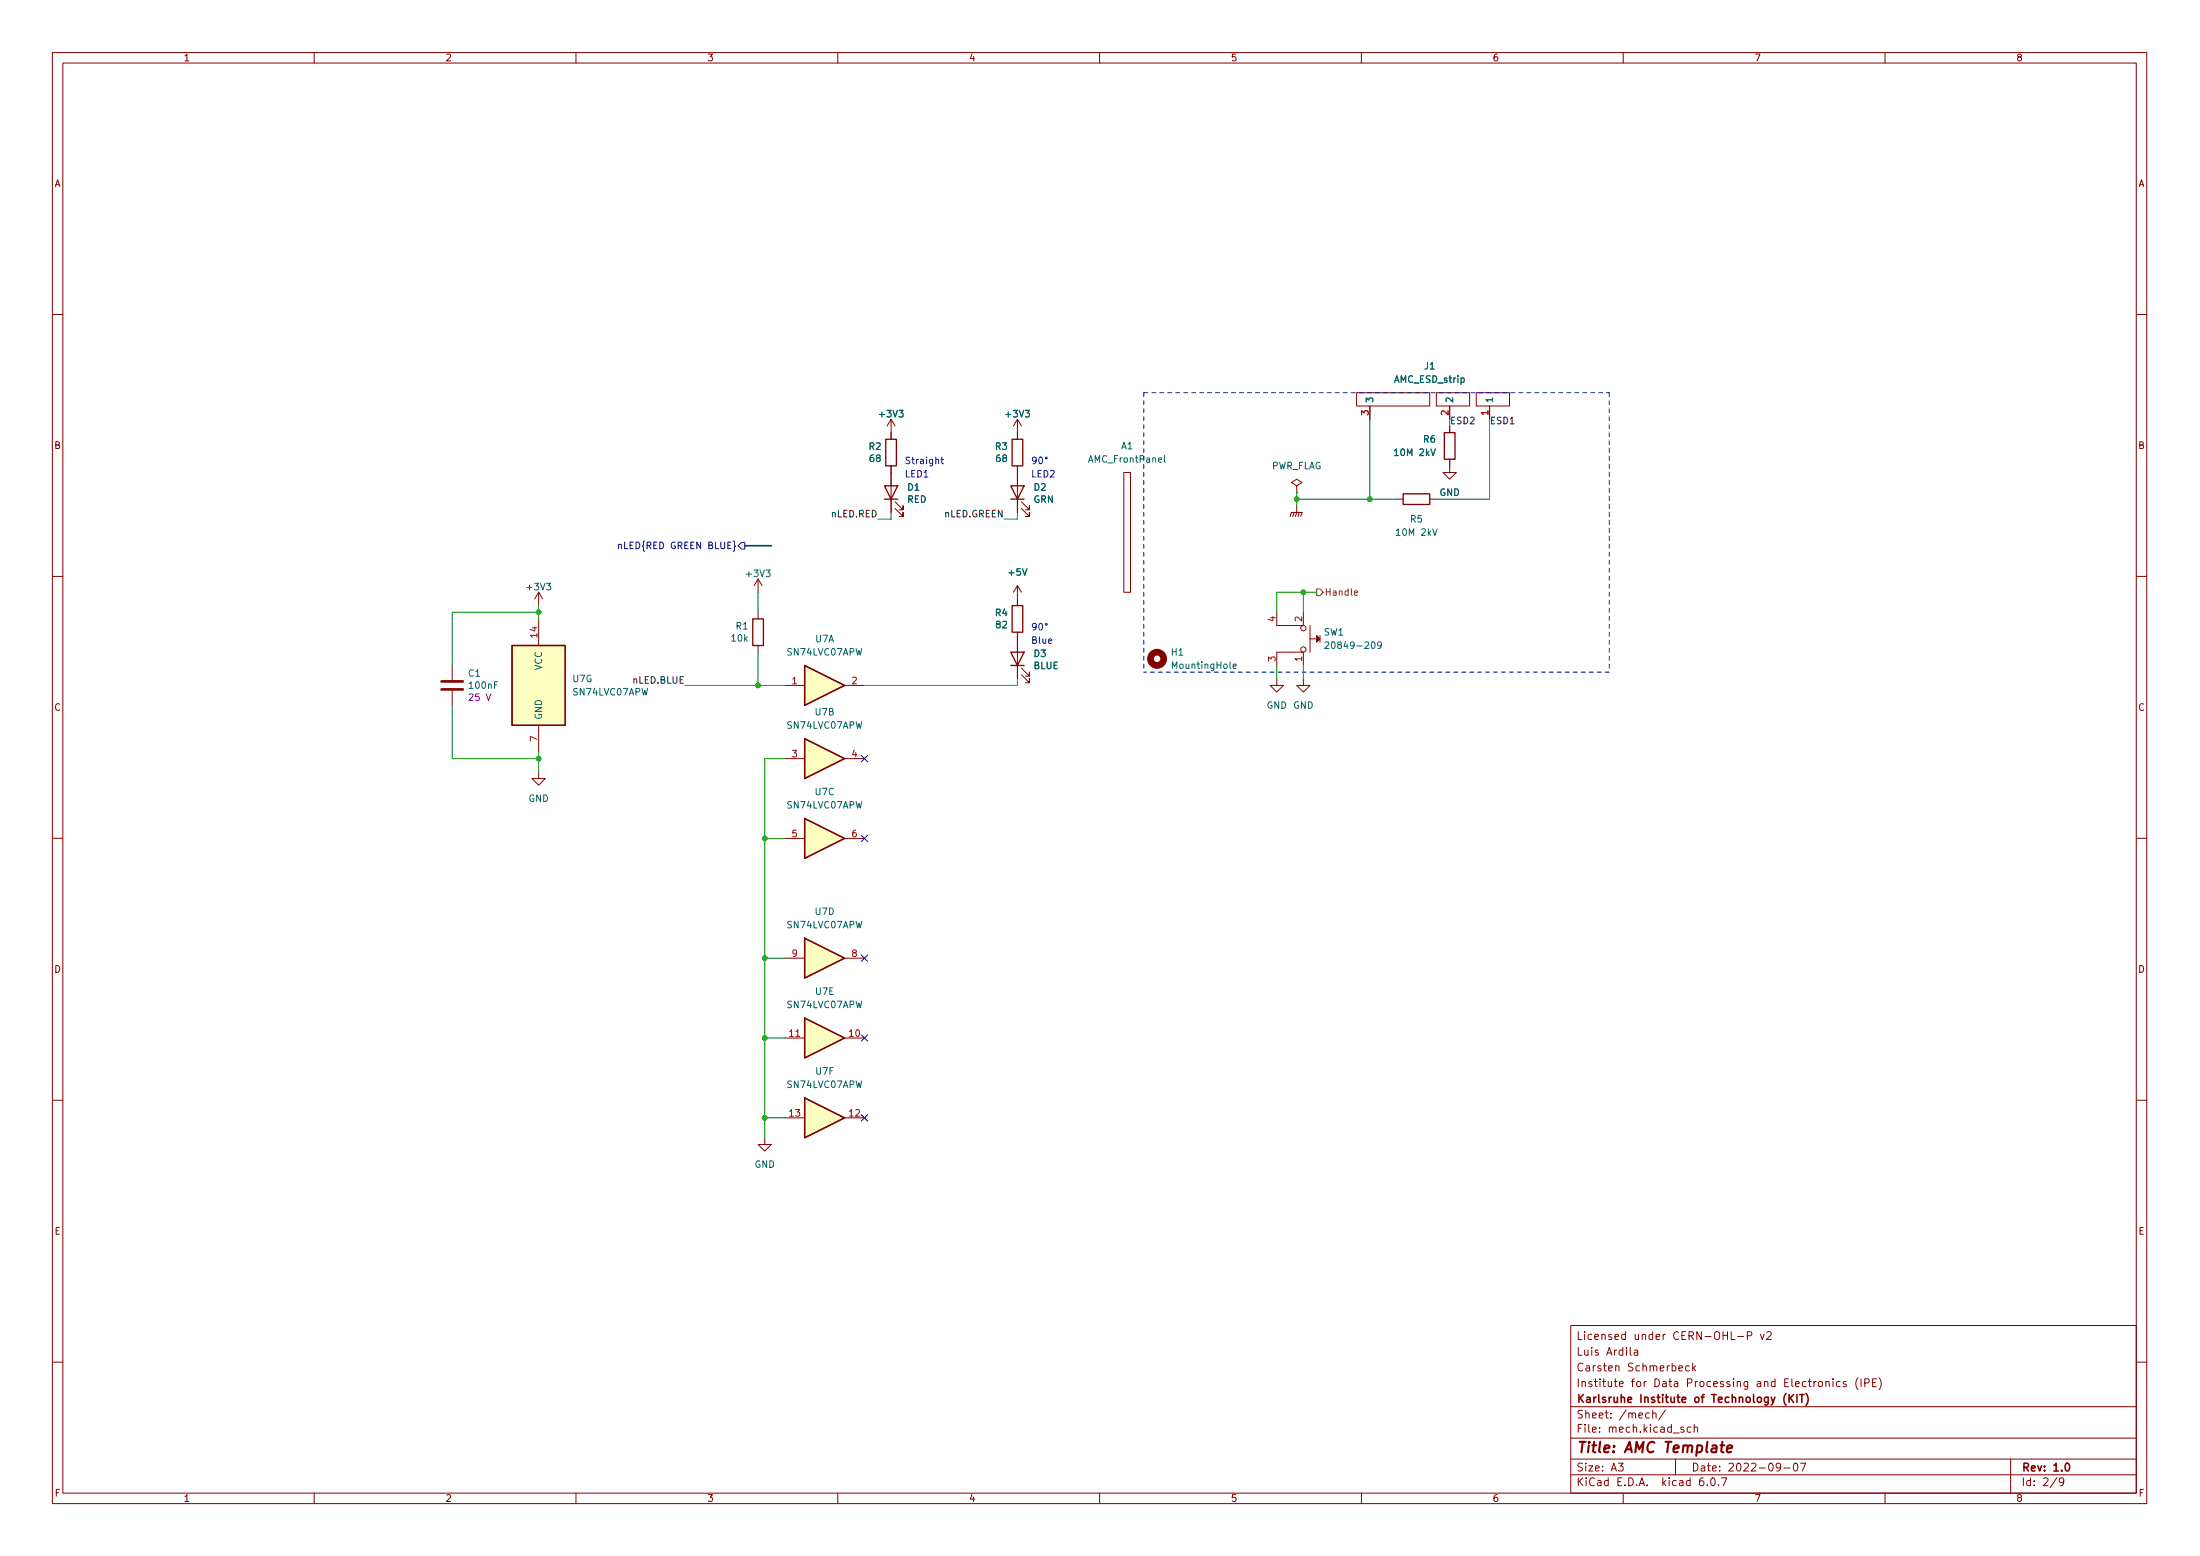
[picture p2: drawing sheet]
<svg xmlns="http://www.w3.org/2000/svg" width="420mm" height="297mm" viewBox="0 0 420 297" stroke-linecap="round" stroke-linejoin="round" font-family="sans-serif">
<g fill="none" stroke="#840000" stroke-width=".19">
<path d="M10 10h400v277h-400zM12 12h396v273h-396zM60 10v2M110 10v2M160 10v2M210 10v2M260 10v2M310 10v2M360 10v2M10 60h2M259.1 75h13.9v2.5h-13.9zM261.6 77.5v2.5"/>
<path d="M274.3 75h6.4v2.5h-6.4zM276.9 77.5v2.5M281.9 75h6.4v2.5h-6.4zM284.5 77.5v2.5M408 60h2M170.2 80v3.9M170.2 88.9v8.9M170.2 80l-.8 1.3M170.2 80l.7 1.3M170.9 97.1l1.6 1.5v-.8v.8h-.8M170.9 95.8l1.6 1.5v-.7v.7h-.8M194.3 80v3.9"/>
<path d="M194.3 88.9v8.9M194.3 80l-.8 1.3M194.3 80l.8 1.3M195.1 97.1l1.5 1.5v-.8v.8h-.8M195.1 95.8l1.5 1.5v-.7v.7h-.8M214.6 90.2h1.3v22.9h-1.3zM247.6 92.7l1.1-.6-1.1-.6-1 .6 1 .6v1.3M247.6 94h.1M247.6 96.6v1.2M257.8 83.9h.1M266.7 95.3h1.3M273 95.3h1.3"/>
<path d="M276.9 87.7v2.5h1.2l-1.2 1.3-1.3-1.3h1.3M276.9 81.3v1.3M10 110h2M102.9 113.1l-.8 1.2M102.9 113.1v2.5M102.9 118.1v5.1M102.9 113.1l.7 1.2M144.8 110.5l-.8 1.3M144.8 110.5v2.6M144.8 116.9v1.2M144.8 110.5l.7 1.3M194.3 111.8v3.8"/>
<path d="M194.3 111.8l-.8 1.3M194.3 111.8l.8 1.3M243.8 116.9v2.5h5.1v-2.5M250.2 119.4v5.1M408 110h2M86.4 127v2.8M86.4 131.9v2.8M102.9 138.5v5M144.8 123.2v1.3M149.9 130.8h3.8M161.3 130.8h3.8M194.3 120.7v8.9"/>
<path d="M195.1 128.8l1.5 1.5v-.7v.7h-.8M195.1 127.5l1.5 1.6v-.8v.8h-.8M243.8 129.6v1.2h1.3l-1.3 1.3-1.2-1.3h1.2M243.8 127v-2.5h5.1v2.5M248.9 129.6v1.2h1.3l-1.3 1.3-1.3-1.3h1.3M250.2 122h1.8M252.1 121.3v1.3M102.9 147.4v1.2h1.2l-1.2 1.3-1.3-1.3h1.3M149.9 144.8h3.8M161.3 144.8h3.8M10 160h2M149.9 160.1h3.8"/>
<path d="M161.3 160.1h3.8M408 160h2M149.9 182.9h3.8M149.9 198.2h3.8M161.3 182.9h3.8M161.3 198.2h3.8M10 210h2M146 217.2v1.3h1.3l-1.3 1.2-1.2-1.2h1.2M149.9 213.4h3.8M161.3 213.4h3.8M408 210h2M300 253h108v32h-108z"/>
<path d="M311.4 257.2v1.3l.2 .2M312.1 257.8h.6l.1 .9M312.8 258.1h-.5a.29 .29 0 0 0-.2 .3 .29 .29 0 0 0 .2 .3l.5-.1M331.9 255.1h1.1M333.7 255l.7-.1 .2-.2-.1-.3-.2-.2h-.6v1.5M336.2 254.7l.4 1 .3-1M337.4 254.4l.6-.2 .2 .2 .1 .2-.9 1.1h.9M10 260h2M300 278.5h108M300 274.5h108M300 268.5h108M309.1 279.3h.9l-.5 .6 .4 .1v.7l-.2 .1-.6-.1"/>
<path d="M315 269.8l-.4-.1-.3 .3 .1 .6h.6M315.6 269.9l.3-.2 .3 .1 .1 .9M315.6 269.2v1.5M318.1 269.1l-1.3 2M320 278.5v3M320.6 261.2l.8-.1-.1-.3-.4-.1-.3 .2 .1 .7h.6M321.6 272.5l-.4-.1-.2 .2 .1 .2 .5 .2v.3h-.6M322.6 260.8l-.4-.1-.3 .3 .2 .6h.5M322.9 272.5l-.4-.1-.3 .3 .2 .6h.5M323.3 260.2v1.5M323.4 261.1l.4 .6M323.6 272.6l.2-.2 .3 .1 .1 .9"/>
<path d="M323.6 271.9v1.5M323.8 260.7l-.5 .6M340.1 280l-.3 .2h-.3l-.3-.2 .2-.6 .4-.1 .2 .2a.99 .99 0 0 1-.4 1.3h-.2M342.7 279.4l.2-.1a.8 .8 0 0 1 .5 .8 .8 .8 0 0 1-.5 .7 1 1 0 0 1-.2-1.4zM343.8 279.3h1.1l-.7 1.5M347.4 263.8l.4-.1 .3 .3v.4l-.3 .3-.4-.1-.1-.2zM348.7 263.9l.2-.2 .4 .1 .1 .9M348.7 263.7v1M350.1 263.2v.2M350.1 263.7v1M351.4 263.8l-.4-.1-.3 .3 .2 .6h.5M352.6 263.8l-.4-.1-.2 .2 .1 .2 .5 .2v.3h-.6"/>
<path d="M354.9 263a1.72 1.72 0 0 0 0 2.3M355.4 263.2v1.5M356.1 264l.7-.1 .2-.2-.1-.3-.2-.2h-.6v1.5M357.6 263.9h.5M358.4 263.2h-.8v1.5h.8M358.9 263a1.72 1.72 0 0 1 0 2.3M384 278.5v6.5M408 260h2M60 285v2M110 285v2M160 285v2M210 285v2"/>
<path d="M260 285v2M300 281.5h108M310 285v2M325.3 282.1a.59 .59 0 0 0-.7 .7v.5l.1 .2 .4 .1 .3-.1v-.5l-.1-.2-.4-.1-.3 .3M326.1 283.5v.1M326.8 282.3l.3-.2a.8 .8 0 0 1 .5 .8 .8 .8 0 0 1-.5 .7l-.3-.1-.1-.5zM328.2 283.5v.1M328.8 282.1h1l-.7 1.5M340.7 280.2h1.2M360 285v2M392.9 282l-1.3 2M394.1 282.8l-.3 .2h-.2l-.3-.2 .1-.6 .4-.1 .3 .2a.99 .99 0 0 1-.4 1.3h-.3"/>
<circle cx="248.9" cy="119.9" r=".51"/>
<circle cx="248.9" cy="124" r=".51"/>
</g>
<path d="M341.1 266a1.73 1.73 0 0 0 0 2.3M341.7 266.2v1.5M341.9 266.9l.6 .8M342.5 266.2l-.8 .9M343.2 266.2v1.5M343.7 266.2h.8M344.1 266.2v1.5M344.9 266a1.73 1.73 0 0 1 0 2.3M394.6 279.4l.2-.1a.8 .8 0 0 1 .5 .8 .8 .8 0 0 1-.5 .7 1 1 0 0 1-.2-1.4z" fill="none" stroke="#840000" stroke-width=".3"/>
<path d="M328.6 275.9h.7M328.9 275.2l-.2 1.8 .1 .1 .4 .1M329.8 276.6l1-.2-.1-.4-.5-.1-.3 .3-.1 .9h.8" fill="none" stroke="#840000" stroke-width=".4"/>
<g fill="none" stroke="#840000" stroke-width=".25">
<path d="M168.9 92.7h2.5l-1.2 2.6zM168.9 95.3h2.5M169.2 83.9h2v5h-2zM193 92.7h2.6l-1.3 2.6zM193 95.3h2.6M193.3 83.9h2v5h-2zM268 94.3h5v2h-5zM275.8 82.6h2.1v5.1h-2.1zM143.8 118.1h2v5.1h-2zM193.3 115.6h2v5.1h-2zM97.8 123.2h10.1v15.3h-10.1zM153.7 127l7.6 3.8-7.6 3.9z"/>
<path d="M193 124.5h2.6l-1.3 2.5zM193 127h2.6M153.7 141l7.6 3.8-7.6 3.8zM153.7 156.2l7.6 3.9-7.6 3.8zM153.7 179.1l7.6 3.8-7.6 3.8zM153.7 194.3l7.6 3.9-7.6 3.8zM153.7 209.6l7.6 3.8-7.6 3.8z"/>
</g>
<g fill="#ffffc2" stroke="#ffffc2" stroke-width=".19">
<path d="M153.7 141l7.6 3.8-7.6 3.8z"/>
<path d="M153.7 179.1l7.6 3.8-7.6 3.8z"/>
<path d="M153.7 156.2l7.6 3.9-7.6 3.8z"/>
<path d="M153.7 209.6l7.6 3.8-7.6 3.8z"/>
<path d="M153.7 194.3l7.6 3.9-7.6 3.8z"/>
<path d="M97.8 123.2h10.1v15.3h-10.1z"/>
<path d="M153.7 127l7.6 3.8-7.6 3.9z"/>
</g>
<path d="M251.5 121.3l.6 .7-.6 .6z" fill="#840000" stroke="#840000" stroke-width=".19"/>
<path d="M222.4 87v1.1l.2 .1M235.5 127.2l.6-.1v-.3h-.4l-.2 .1 .1 .7h.5M253.1 122.7l.4-.2 .3 .4-.8 .9h.8M263.8 123.1l-.2 .2h-.4l-.1-.2v-.3l.2-.3 .4 .1 .1 .2a.84 .84 0 0 1-.3 1h-.3" fill="none" stroke="#006464" stroke-width=".19"/>
<circle cx="221" cy="125.8" r="1.27" fill="none" stroke="#840000" stroke-width="1.3"/>
<path d="M246.4 98.6l.2-.8h2.1l-.3 .8M247.1 97.8l-.2 .8M247.6 97.8l-.2 .8M248.2 97.8l-.3 .8" fill="none" stroke="#840000" stroke-width=".2"/>
<path d="M84.3 131.6h4.1M84.3 130.1h4.1" fill="none" stroke="#840000" stroke-width=".51"/>
<path d="M251.5 112.4h.6l.6 .7-.6 .6h-.6zM258.7 113.2l.6-.1-.1-.2-.3-.1-.2 .2v.6h.5" fill="none" stroke="#725600" stroke-width=".19"/>
<g fill="none" stroke="#000084" stroke-width=".19">
<path d="M118.1 104l.2-.1 .3 .1 .1 .8M118.1 103.9v.9M141.6 103.5h.6v1.3h-.6l-.6-.6zM164.5 159.4l1.2 1.3M164.5 144.2l1.2 1.2M165.7 159.4l-1.2 1.3M165.7 144.2l-1.2 1.2M164.5 197.5l1.2 1.3M164.5 182.3l1.2 1.2M165.7 197.5l-1.2 1.3M165.7 182.3l-1.2 1.2M164.5 212.8l1.2 1.2"/>
<path d="M165.7 212.8l-1.2 1.2"/>
</g>
<g fill="none" stroke="#0000c2" stroke-width=".19">
<path d="M179.7 87.7h.5M179.9 87.3v1l.3 .2M197.9 87.8l-.2 .2h-.4l-.1-.2v-.3l.2-.2h.3l.2 .2a.84 .84 0 0 1-.4 1h-.2M198.5 87.4l.2-.1a.68 .68 0 0 1 .4 .6 .68 .68 0 0 1-.4 .6l-.3-.5zM197.9 119.6l-.2 .2-.4-.1-.1-.1v-.4l.2-.2h.3l.2 .2a.84 .84 0 0 1-.4 1.1h-.2M198.5 119.1l.2-.1a.68 .68 0 0 1 .4 .6 .68 .68 0 0 1-.4 .7l-.3-.5z"/>
<circle cx="199.8" cy="87.4" r=".18"/>
<circle cx="199.8" cy="119.2" r=".18"/>
</g>
<path d="M218.4 75v53.3M218.4 75h88.9M307.3 75v53.3M307.3 128.3h-88.9" fill="none" stroke="#0000c2" stroke-width=".19" stroke-dasharray=".8 .8"/>
<path d="M142.2 104.2h5.1" fill="none" stroke="#000084" stroke-width=".3"/>
<g fill="none" stroke="#009600" stroke-width=".19">
<path d="M170.2 97.8v1.3h-2.6M194.3 97.8v1.3h-2.5M247.6 95.3h19.1M247.6 94v2.6M261.6 80v15.3M284.5 80v15.3h-10.2M102.9 115.6v2.5M102.9 116.9h-16.5v10.1M144.8 113.1v3.8M248.9 113.1v3.8M251.5 113.1h-7.7v3.8M86.4 134.7v10.1h16.5"/>
<path d="M130.8 130.8h19.1M144.8 124.5v6.3M194.3 129.6v1.2h-29.2M243.8 127v2.6M248.9 127v2.6M102.9 143.5v3.9M149.9 144.8h-3.9v72.4M146 160.1h3.9M146 198.2h3.9M146 182.9h3.9M146 213.4h3.9"/>
</g>
<g fill="#009600" stroke="#009600" stroke-width=".19">
<circle cx="146" cy="160.1" r=".46"/>
<circle cx="146" cy="182.9" r=".46"/>
<circle cx="144.8" cy="130.8" r=".46"/>
<circle cx="146" cy="213.4" r=".46"/>
<circle cx="146" cy="198.2" r=".46"/>
<circle cx="102.9" cy="144.8" r=".46"/>
<circle cx="247.6" cy="95.3" r=".46"/>
<circle cx="261.6" cy="95.3" r=".46"/>
<circle cx="248.9" cy="113.1" r=".46"/>
<circle cx="102.9" cy="116.9" r=".46"/>
</g>
<text font-size="2.8" fill="#840000" x="301" y="277.3">Title: AMC Template</text>
<g font-size="2.1" fill="#840000">
<text x="301" y="255.8">Licensed under CERN-OHL-P v2</text>
<text x="301" y="261.8">Carsten Schmerbeck</text>
<text x="301" y="258.8">Luis Ardila</text>
<text x="301" y="267.8">Karlsruhe Institute of Technology (KIT)</text>
<text x="301" y="264.8">Institute for Data Processing and Electronics (IPE)</text>
<text x="301" y="273.5">File: mech.kicad_sch</text>
<text x="301" y="270.8">Sheet: /mech/</text>
<text x="301" y="280.9">Size: A3</text>
<text x="323" y="280.9">Date: 2022-09-07</text>
<text x="386" y="280.9">Rev: 1.0</text>
<text x="301" y="283.7">KiCad E.D.A. kicad 6.0.7</text>
<text x="386" y="283.7">Id: 2/9</text>
</g>
<g font-size="1.8" fill="#840000">
<text x="35" y="11.7">1</text>
<text x="85" y="11.7">2</text>
<text x="135" y="11.7">3</text>
<text x="185" y="11.7">4</text>
<text x="235" y="11.7">5</text>
<text x="285" y="11.7">6</text>
<text x="335" y="11.7">7</text>
<text x="385" y="11.7">8</text>
<text x="10.3" y="35.7">A</text>
<text x="408.3" y="35.7">A</text>
<text x="10.3" y="85.7">B</text>
<text x="408.3" y="85.7">B</text>
<text x="10.3" y="135.7">C</text>
<text x="408.3" y="135.7">C</text>
<text x="10.3" y="185.7">D</text>
<text x="408.3" y="185.7">D</text>
<text x="10.4" y="235.7">E</text>
<text x="408.4" y="235.7">E</text>
<text x="10.4" y="285.7">F</text>
<text x="35" y="286.7">1</text>
<text x="85" y="286.7">2</text>
<text x="135" y="286.7">3</text>
<text x="185" y="286.7">4</text>
<text x="235" y="286.7">5</text>
<text x="285" y="286.7">6</text>
<text x="335" y="286.7">7</text>
<text x="385" y="286.7">8</text>
<text x="408.4" y="285.7">F</text>
</g>
<g font-size="1.8" fill="#006464">
<text x="272.1" y="70.5">J1</text>
<text x="262.3" y="77" transform="rotate(-90 262.3 77)">3</text>
<text x="266.3" y="73.1">AMC_ESD_strip</text>
<text x="277.5" y="77" transform="rotate(-90 277.5 77)">2</text>
<text x="285.1" y="77" transform="rotate(-90 285.1 77)">1</text>
<text x="168.1" y="79.7">+3V3</text>
<text x="192.2" y="79.7">+3V3</text>
<text x="166" y="85.9">R2</text>
<text x="166.2" y="88.2">68</text>
<text x="190.1" y="85.9">R3</text>
<text x="190.3" y="88.2">68</text>
<text x="208.1" y="88.3">AMC_FrontPanel</text>
<text x="214.1" y="85.8">A1</text>
<text x="242.7" y="89.6">PWR_FLAG</text>
<text x="266.6" y="87">10M 2kV</text>
<text x="271.9" y="84.5">R6</text>
<text x="173.2" y="96">RED</text>
<text x="173.4" y="93.7">D1</text>
<text x="197.4" y="96">GRN</text>
<text x="197.5" y="93.7">D2</text>
<text x="274.9" y="94.7">GND</text>
<text x="269.4" y="99.7">R5</text>
<text x="267" y="102.3">10M 2kV</text>
<text x="100.8" y="112.7">+3V3</text>
<text x="142.7" y="110.1">+3V3</text>
<text x="192.7" y="109.9">+5V</text>
<text x="190.1" y="117.6">R4</text>
<text x="190.3" y="119.9">82</text>
<text x="139.7" y="122.5">10k</text>
<text x="140.6" y="120.2">R1</text>
<text x="150.5" y="125.1">SN74LVC07APW</text>
<text x="155.7" y="122.6">U7A</text>
<text x="197.5" y="125.4">D3</text>
<text x="223.7" y="125.1">H1</text>
<text x="252.8" y="121.3">SW1</text>
<text x="254.2" y="123.9">20849-209</text>
<text x="89.5" y="129.2">C1</text>
<text x="89.7" y="131.5">100nF</text>
<text x="103.5" y="128" transform="rotate(-90 103.5 128)">VCC</text>
<text x="109.4" y="130.2">U7G</text>
<text x="197.4" y="127.7">BLUE</text>
<text x="224.1" y="127.7">MountingHole</text>
<text x="103.5" y="137.5" transform="rotate(-90 103.5 137.5)">GND</text>
<text x="109.6" y="132.8">SN74LVC07APW</text>
<text x="155.7" y="136.6">U7B</text>
<text x="241.9" y="135.3">GND GND</text>
<text x="150.5" y="139.1">SN74LVC07APW</text>
<text x="100.9" y="153.1">GND</text>
<text x="150.5" y="154.3">SN74LVC07APW</text>
<text x="155.7" y="151.8">U7C</text>
<text x="150.5" y="177.2">SN74LVC07APW</text>
<text x="155.7" y="174.7">U7D</text>
<text x="155.8" y="189.9">U7E</text>
<text x="150.5" y="192.4">SN74LVC07APW</text>
<text x="150.5" y="207.7">SN74LVC07APW</text>
<text x="155.8" y="205.1">U7F</text>
<text x="144.1" y="222.9">GND</text>
</g>
<g font-size="1.8" fill="#a90000">
<text x="261.4" y="79.3" transform="rotate(-90 261.4 79.3)">3</text>
<text x="276.6" y="79.3" transform="rotate(-90 276.6 79.3)">2</text>
<text x="284.2" y="79.3" transform="rotate(-90 284.2 79.3)">1</text>
<text x="243.6" y="118.6" transform="rotate(-90 243.6 118.6)">4</text>
<text x="248.7" y="118.6" transform="rotate(-90 248.7 118.6)">2</text>
<text x="102.6" y="121.7" transform="rotate(-90 102.6 121.7)">14</text>
<text x="151.3" y="130.6">1</text>
<text x="162.7" y="130.6">2</text>
<text x="243.6" y="126.3" transform="rotate(-90 243.6 126.3)">3</text>
<text x="248.7" y="126.3" transform="rotate(-90 248.7 126.3)">1</text>
<text x="102.6" y="141.5" transform="rotate(-90 102.6 141.5)">7</text>
<text x="151.3" y="144.6">3</text>
<text x="162.7" y="144.6">4</text>
<text x="151.3" y="159.8">5</text>
<text x="162.7" y="159.8">6</text>
<text x="151.3" y="182.7">9</text>
<text x="162.7" y="182.7">8</text>
<text x="150.8" y="197.9">11</text>
<text x="162.2" y="197.9">10</text>
<text x="150.8" y="213.1">13</text>
<text x="162.2" y="213.1">12</text>
</g>
<text font-size="1.8" fill="#009600" x="276.9" y="81">ESD2</text>
<g font-size="1.8" fill="#0f0f0f">
<text x="284.5" y="81">ESD1</text>
<text x="158.8" y="98.7">nLED.RED</text>
<text x="180.4" y="98.7">nLED.GREEN</text>
<text x="120.9" y="130.5">nLED.BLUE</text>
</g>
<g font-size="1.8" fill="#0000c2">
<text x="172.7" y="88.6">Straight</text>
<text x="172.7" y="91.1">LED1</text>
<text x="196.8" y="91.1">LED2</text>
<text x="196.8" y="122.9">Blue</text>
</g>
<text font-size="1.8" fill="#000084" x="119" y="104.8">nLED{RED GREEN BLUE}</text>
<text font-size="1.8" fill="#725600" x="252.9" y="113.7">Handle</text>
<text font-size="1.8" fill="#840084" x="89.8" y="133.8">25 V</text>
</svg>
